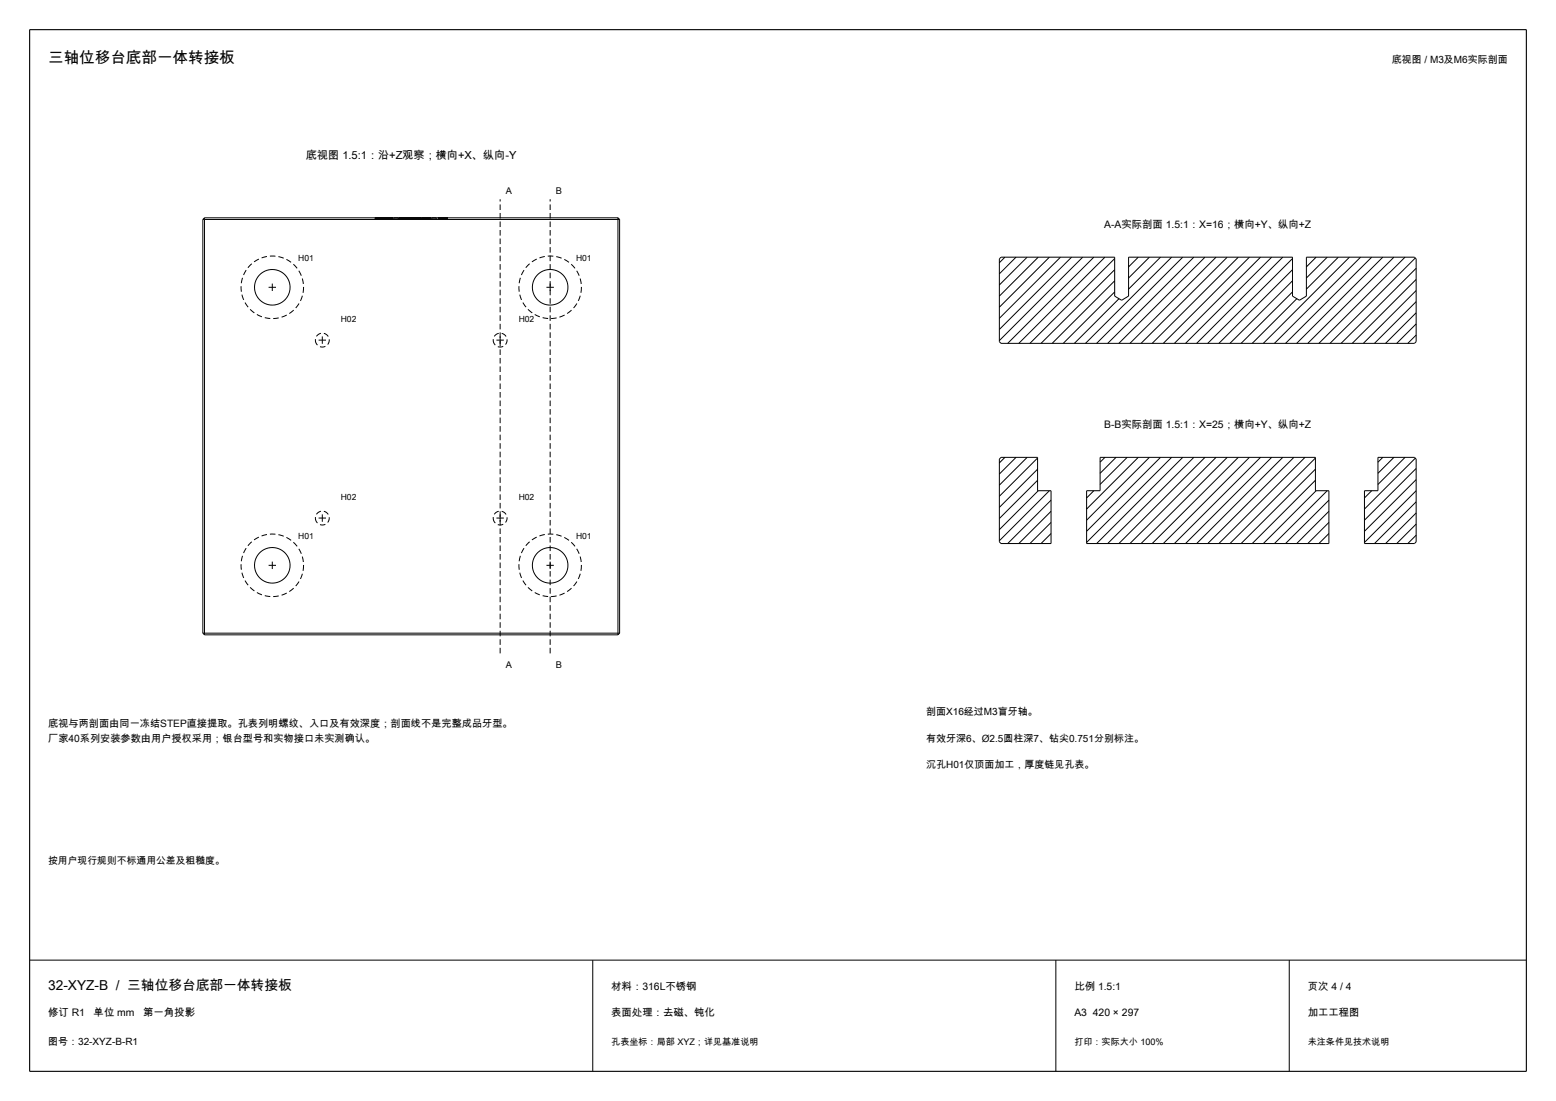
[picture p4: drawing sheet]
<svg xmlns="http://www.w3.org/2000/svg" width="420mm" height="297mm" viewBox="0 0 420 297" stroke-linecap="round" stroke-linejoin="round" font-family="sans-serif">
<path d="M8 8h404v281h-404z" fill="none" stroke="#000" stroke-width=".3"/>
<g fill="none" stroke="#000" stroke-width=".27">
<path d="M54.8 59.2v111.6M54.8 59.2h112.5M55.2 58.8l-.4 .4M55.2 58.8v112.5M55.2 58.8h111.6M166.8 58.8v112.5M166.8 58.8l.5 .4M167.3 59.2v111.6M72.5 77.5h2M73.5 76.5v2M147.5 77.5h2M148.5 76.5v2"/>
<path d="M270.2 69.4h30.7v10.5l1.9 1.1 1.8-1.1v-10.5h44.3v10.5l1.9 1.1 1.8-1.1v-10.5h29.2l.4 .4v22.4l-.4 .4h-111.6l-.4-.4v-22.4zM271.2 69.4l-1.4 1.5M274.3 69.4l-4.5 4.5M277.3 69.4l-7.5 7.5M280.2 69.4l-10.4 10.5M283.3 69.4l-13.5 13.5M286.2 69.4l-16.4 16.5M289.3 69.4l-19.5 19.5M292.2 69.4l-22.4 22.5M295.2 69.4l-23.2 23.2M298.3 69.4l-23.3 23.2M300.9 78.8l-13.9 13.8"/>
<path d="M300.9 75.7l-16.9 16.9M300.9 72.7l-19.9 19.9M300.9 69.8l-22.9 22.8M307.3 69.4l-2.7 2.6M310.2 69.4l-5.6 5.6M313.3 69.4l-8.7 8.6M316.3 69.4l-23.3 23.2M319.2 69.4l-23.2 23.2M322.3 69.4l-23.3 23.2M325.3 69.4l-23.3 23.2M328.2 69.4l-23.2 23.2M331.3 69.4l-23.3 23.2"/>
<path d="M334.2 69.4l-23.2 23.2M337.3 69.4l-23.3 23.2M340.3 69.4l-23.3 23.2M343.3 69.4l-23.3 23.2M346.3 69.4l-23.3 23.2M348.9 78.8l-13.9 13.8M348.9 75.7l-16.9 16.9M348.9 72.7l-19.9 19.9M348.9 69.8l-22.9 22.8M355.3 69.4l-2.7 2.6M358.3 69.4l-5.7 5.6M361.3 69.4l-8.7 8.6"/>
<path d="M364.3 69.4l-23.3 23.2M367.3 69.4l-23.3 23.2M370.3 69.4l-23.3 23.2M373.2 69.4l-23.2 23.2M376.2 69.4l-23.2 23.2M379.2 69.4l-23.2 23.2M382 69.6l-23 23M382.2 78.4l-14.2 14.2M382.2 75.4l-17.2 17.2M382.2 72.4l-20.2 20.2M86 91.8h2M87 90.7v2.1"/>
<path d="M134 91.8h2M135 90.7v2.1M302 80.6l-12 12M350 80.6l-12 12M382.2 90.4l-2.2 2.2M382.2 87.4l-5.2 5.2M382.2 84.4l-8.2 8.2M382.2 81.4l-11.2 11.2M86 139.8h2M87 138.7v2.1M134 139.8h2M135 138.7v2.1"/>
<path d="M269.8 123.8l.4-.4h9.9v9h3.6v14.2h-13.5l-.4-.4zM271.2 123.4l-1.4 1.5M274.3 123.4l-4.5 4.5M277.3 123.4l-7.5 7.5M280.1 129.6l-10.3 10.3M280.1 126.6l-10.3 10.3M280.1 123.6l-10.3 10.3M280.2 132.4l-10.4 10.5M283.3 132.4l-13.5 13.5M283.7 134.9l-11.7 11.7M283.7 137.9l-8.7 8.7M295.2 132.4l-1.9 1.9"/>
<path d="M296.9 123.4h58.2v9h3.6v14.2h-65.4v-14.2h3.6zM298.3 123.4l-1.4 1.3M301.3 123.4l-4.4 4.3M304.2 123.4l-7.3 7.3M307.3 123.4l-14 13.9M310.2 123.4l-16.9 16.9M313.3 123.4l-20 19.9M316.3 123.4l-23 22.9M319.2 123.4l-23.2 23.2M322.3 123.4l-23.3 23.2M325.3 123.4l-23.3 23.2M328.2 123.4l-23.2 23.2"/>
<path d="M331.3 123.4l-23.3 23.2M334.2 123.4l-23.2 23.2M337.3 123.4l-23.3 23.2M340.3 123.4l-23.3 23.2M343.3 123.4l-23.3 23.2M346.3 123.4l-23.3 23.2M349.2 123.4l-23.2 23.2M352.2 123.4l-23.2 23.2M355.1 129.6l-17.1 17M355.1 126.6l-20.1 20M355.1 123.6l-23.1 23M355.3 132.4l-14.3 14.2"/>
<path d="M358.3 132.4l-14.3 14.2M358.7 137.9l-8.7 8.7M358.7 134.9l-11.7 11.7M370.3 132.4l-2 1.9M371.9 123.4h9.9l.4 .4v22.4l-.4 .4h-13.5v-14.2h3.6zM373.2 123.4l-1.3 1.3M376.2 123.4l-4.3 4.3M379.2 123.4l-7.3 7.3M382 123.6l-13.7 13.7M382.2 138.4l-8.2 8.2M382.2 135.4l-11.2 11.2M382.2 132.4l-13.9 13.9"/>
<path d="M382.2 129.4l-13.9 13.9M382.2 126.4l-13.9 13.9M72.5 152.5h2M73.5 151.5v2M147.5 152.5h2M148.5 151.5v2M283.7 143.9l-2.7 2.7M283.7 140.9l-5.7 5.7M358.7 143.9l-2.7 2.7M358.7 140.9l-5.7 5.7M382.2 144.4l-2.2 2.2M382.2 141.4l-5.2 5.2"/>
<path d="M54.8 170.8h112.5M54.8 170.8l.4 .5M55.2 171.3h111.6M167.3 170.8l-.5 .5M8 259h404M160 259v30M285 259v30M348 259v30"/>
<circle cx="73.5" cy="77.5" r="4.8"/>
<circle cx="148.5" cy="77.5" r="4.8"/>
<circle cx="73.5" cy="152.5" r="4.8"/>
<circle cx="148.5" cy="152.5" r="4.8"/>
</g>
<g fill="none" stroke="#000" stroke-width=".27" stroke-dasharray="1.5 .8" stroke-linecap="butt">
<path d="M101.3 58.8h.4M101.3 58.8v.3M101.3 59.1h.1M101.4 58.8v.3M101.4 59.1h.3M101.4 58.8h-.1M101.4 58.8h.1M101.4 59.1h.1M101.5 58.8v.3M101.5 59.1h-.1M101.5 58.8h-.1M101.5 59.1h.1"/>
<path d="M101.5 58.8h.1M101.6 58.8v.3M101.6 59.1h-.1M101.6 58.8h-.1M101.6 58.8h.1M101.6 59.1h.1M101.7 58.8v.3M101.7 59.1h-.1M101.7 58.8h-.1M101.7 59.1h-.4M101.7 59.1h.1M101.7 58.8h-.3"/>
<path d="M101.7 58.8h.1M101.8 58.8h-.1M101.8 58.8v.3M101.8 59.1h-.1M101.8 58.8h.1M101.8 59.1h.1M101.9 58.8v.3M101.9 59.1h-.1M101.9 58.8h-.1M101.9 58.8h.1M101.9 59.1h.1M102 58.8v.3"/>
<path d="M102 59.1h-.1M102 58.8h-.1M102 58.8h.1M102 59.1h.1M102.1 58.8v.3M102.1 59.1h-.1M102.1 58.8h-.1M102.1 59.1h.1M102.1 58.8h.1M102.2 58.8h-.1M102.2 58.8v.3M102.2 59.1h-.1"/>
<path d="M102.2 58.8h.1M102.2 59.1h.1M102.3 58.8v.3M102.3 59.1h-.1M102.3 58.8h-.1M102.3 59.1h.1M102.3 58.8h.1M102.4 58.8h-.1M102.4 58.8v.3M102.4 59.1h-.1M102.4 58.8h.1M102.4 59.1h.1"/>
<path d="M102.5 58.8v.3M102.5 59.1h-.1M102.5 58.8h-.1M102.5 58.8h.1M102.5 59.1h.1M102.6 58.8v.3M102.6 59.1h-.1M102.6 58.8h-.1M102.6 58.8h.1M102.6 59.1h.1M102.7 58.8v.3M102.7 59.1h-.1"/>
<path d="M102.7 58.8h-.1M102.7 58.8h.1M102.7 59.1h.1M102.8 58.8v.3M102.8 59.1h-.1M102.8 58.8h-.1M102.8 58.8h.1M102.8 59.1h.1M102.9 58.8h-.1M102.9 58.8v.3M102.9 59.1h-.1M102.9 58.8h.1"/>
<path d="M102.9 59.1h.1M103 58.8h-.1M103 58.8v.3M103 59.1h-.1M103 59.1h.1M103 58.8h.1M103.1 58.8h-.1M103.1 58.8v.3M103.1 59.1h-.1M103.1 59.1h.1M103.1 58.8h.1M103.2 58.8h-.1"/>
<path d="M103.2 58.8v.3M103.2 59.1h-.1M103.2 59.1h.1M103.2 58.8h.1M103.3 58.8v.3M103.3 59.1h-.1M103.3 58.8h-.1M103.3 58.8h.1M103.3 59.1h.1M103.4 58.8v.3M103.4 59.1h-.1M103.4 58.8h-.1"/>
<path d="M103.8 58.8v.3M103.8 59.1h2.1M103.8 58.8h.1M103.8 59.1h.5M103.9 58.8v.3M103.9 59.1h-.1M103.9 58.8h.1M104 58.8v.3M104 59.1h-.1M104 58.8h.1M104.1 58.8v.3M104.1 59.1h-.1"/>
<path d="M104.1 58.8h.1M104.2 58.8v.3M104.2 59.1h-.1M104.2 58.8h.1M104.3 58.8h-.5M104.3 58.8v.3M104.3 59.1h-.1M104.3 58.8h.1M104.3 58.8h1.6M104.3 59.1h.1M104.4 58.8h-.1M104.4 58.8v.3"/>
<path d="M104.4 59.1h-.1M104.4 59.1h.1M104.4 58.8h.1M104.4 58.8h.2M104.5 58.8h-.1M104.5 58.8v.3M104.5 59.1h-.1M104.5 59.1h.1M104.5 58.8h.1M104.6 58.8h-.1M104.6 58.8v.3M104.6 59.1h.1"/>
<path d="M104.6 59.1h-.1M104.6 58.8h.1M104.6 59.1h-.2M104.7 58.8h-.1M104.7 58.8v.3M104.7 59.1h.1M104.7 59.1h-.1M104.7 58.8h.1M104.8 58.8v.3M104.8 59.1h-.1M104.8 58.8h-.1M104.8 59.1h.1"/>
<path d="M104.8 58.8h.1M104.9 58.8h-.1M104.9 58.8v.3M104.9 59.1h-.1M104.9 58.8h.1M104.9 59.1h.2M104.9 59.1h.1M105 58.8h.1M105 58.8v.3M105 59.1h-.1M105 58.8h-.1M105 59.1h.1"/>
<path d="M105.1 58.8v.3M105.1 59.1h-.1M105.1 58.8h-.1M105.1 58.8h.1M105.1 59.1h.1M105.1 58.8h-.2M105.1 59.1h.2M105.2 58.8v.3M105.2 59.1h-.1M105.2 58.8h-.1M105.2 58.8h.1M105.2 59.1h.1"/>
<path d="M105.3 58.8v.3M105.3 59.1h-.1M105.3 58.8h-.1M105.3 58.8h.1M105.3 58.8h-.2M105.3 59.1h.1M105.4 58.8v.3M105.4 59.1h-.1M105.4 58.8h-.1M105.4 58.8h.1M105.4 59.1h.1M105.5 58.8v.3"/>
<path d="M105.5 59.1h-.1M105.5 58.8h-.1M105.5 59.1h.1M105.5 58.8h.1M105.6 58.8h-.1M105.6 58.8v.3M105.6 59.1h-.1M105.6 58.8h.1M105.6 59.1h.1M105.7 58.8v.3M105.7 59.1h-.1M105.7 58.8h-.1"/>
<path d="M105.7 59.1h.1M105.7 58.8h.1M105.8 58.8v.3M105.8 59.1h-.1M105.8 58.8h-.1M105.8 59.1h.1M105.8 58.8h.1M105.9 58.8h-.1M105.9 58.8v.3M105.9 59.1h-.1M105.9 58.8h-2.1M105.9 59.1h-1.6"/>
<path d="M106.3 58.8v.3M106.3 59.1h1.2M107.5 58.8h-1.2M107.5 58.8v.3M107.7 58.8h1.2M107.7 58.8v.3M107.7 59.1h.5M107.8 58.8h.5M107.8 58.8v.3M107.8 59.1h1.1M108.2 58.8h-.5M108.2 58.8v.3"/>
<path d="M108.2 59.1h.8M108.3 58.8h.6M108.3 58.8v.3M108.3 59.1h-.5M108.9 58.8h.1M108.9 59.1h-.6M108.9 58.8h-1.1M108.9 58.8v.3M108.9 59.1h-1.2M109 58.8h-.8M109 58.8v.3M109 58.8h.1"/>
<path d="M109 59.1h-.1M109 59.1h.1M109.1 58.8v.3M109.1 59.1h-.1M109.1 58.8h.1M109.1 58.8h-.1M109.1 59.1h.1M109.2 58.8v.3M109.2 59.1h-.1M109.2 58.8h-.1M109.2 59.1h.1M109.2 58.8h.1"/>
<path d="M109.3 58.8h-.1M109.3 58.8v.3M109.3 59.1h.8M109.3 59.1h-.1M109.3 58.8h.1M109.4 58.8h1.2M109.4 58.8v.3M109.4 59.1h1.1M109.4 58.8h.7M109.4 59.1h-.1M110.1 58.8h.4M110.1 58.8v.3"/>
<path d="M110.1 59.1h-.7M110.1 58.8h-.8M110.1 59.1h.5M110.5 58.8h-1.1M110.5 58.8v.3M110.5 59.1h-.4M110.6 58.8h-.5M110.6 58.8v.3M110.6 59.1h-1.2M110.7 58.8h.5M110.7 58.8v.3M110.7 59.1h1.2"/>
<path d="M111.2 58.8h.6M111.2 58.8v.3M111.2 59.1h-.5M111.8 58.8h.1M111.8 58.8v.3M111.8 59.1h-.6M111.9 58.8h.1M111.9 58.8v.3M111.9 59.1h-.1M111.9 58.8h-1.2M111.9 59.1h.4M112 58.8h.1"/>
<path d="M112 58.8v.3M112 59.1h-.1M112.1 58.8v.3M112.1 59.1h-.1M112.1 58.8h.1M112.2 58.8h.1M112.2 58.8v.3M112.2 59.1h-.1M112.3 58.8h.1M112.3 58.8v.3M112.3 59.1h-.1M112.3 58.8h-.4"/>
<path d="M112.3 59.1h1.3M112.4 58.8h.1M112.4 58.8v.3M112.4 59.1h-.1M112.5 58.8h.6M112.5 59.1h-.1M113.1 58.8h.5M113.1 58.8v.3M113.1 59.1h-.6M113.6 58.8h-1.3M113.6 58.8v.3M113.6 59.1h-.5"/>
<path d="M113.8 58.8h1.6M113.8 58.8v.3M113.8 59.1h2.5M113.9 58.8h2.4M113.9 58.8v.3M113.9 59.1h1.8M114.2 58.8h2.1M114.2 58.8v.3M114.2 59.1h.2M114.4 58.8h-.2M114.4 58.8v.3M114.4 59.1h1.9"/>
<path d="M115.4 58.8h.1M115.4 58.8v.3M115.4 59.1h-1.6M115.5 58.8h.1M115.5 58.8v.3M115.5 59.1h-.1M115.6 58.8h.1M115.6 58.8v.3M115.6 59.1h-.1M115.7 58.8v.3M115.7 59.1h-.1M115.7 58.8h-1.8"/>
<path d="M116.3 58.8h-1.9M116.3 58.8v.3M116.3 59.1h-2.4M116.3 58.8h-2.5M116.3 59.1h-2.1M116.6 58.8v.3M116.6 59.1h1.2M117.8 58.8h-1.2M117.8 58.8v.3M118.2 58.8h1.3M118.2 58.8v.3M118.2 59.1h1.3"/>
<path d="M118.7 59.1h.6M118.7 59.1h.7M118.7 58.8v.3M118.7 58.8h.7M118.7 58.8h.8M119.3 59.1h.2M119.3 58.8h-.6M119.3 58.8v.3M119.4 59.1h-.7M119.4 58.8h.1M119.4 58.8v.3M119.4 59.1h.2"/>
<path d="M119.4 58.8h-.7M119.5 58.8h.1M119.5 58.8v.3M119.5 59.1h-1.3M119.5 58.8h-1.3M119.5 59.1h.1M119.5 59.1h-.8M119.5 58.8h-.2M119.5 59.1h-.1M119.6 58.8v.3M119.6 59.1h-.1M119.6 58.8h-.1"/>
<path d="M119.6 58.8h-.2M119.6 58.8h.1M119.6 59.1h.1M119.7 59.1h-.1M119.7 58.8v.3M119.7 58.8h-.1M119.7 59.1h.1M119.7 58.8h.1M119.8 58.8h-.1M119.8 58.8v.3M119.8 59.1h-.1M119.8 58.8h.1"/>
<path d="M119.8 59.1h.1M119.9 58.8h-.1M119.9 58.8v.3M119.9 59.1h-.1M119.9 58.8h.1M119.9 59.1h.1M120 59.1h-.1M120 58.8v.3M120 58.8h-.1M120 58.8h.1M120 59.1h.1M120.1 58.8h-.1"/>
<path d="M120.1 58.8v.3M120.1 59.1h-.1M120.1 58.8h.1M120.1 59.1h.1M120.2 58.8v.3M120.2 59.1h-.1M120.2 58.8h-.1M120.2 58.8h.1M120.2 59.1h.1M120.3 58.8v.3M120.3 59.1h-.1M120.3 58.8h-.1"/>
<path d="M120.3 59.1h.1M120.3 58.8h.1M120.4 58.8h-.1M120.4 58.8v.3M120.4 59.1h-.1M120.4 59.1h.1M120.4 58.8h.1M120.5 58.8h-.1M120.5 58.8v.3M120.5 59.1h-.1M120.5 58.8h.1M120.5 59.1h.1"/>
<path d="M120.6 58.8v.3M120.6 59.1h-.1M120.6 58.8h-.1M120.6 59.1h.1M120.6 58.8h.1M120.7 58.8h-.1M120.7 58.8v.3M120.7 59.1h-.1M81.9 77.5a8.4 8.4 0 0 1-12.4 7.4 8.4 8.4 0 0 1-.6-14.5 8.4 8.4 0 0 1 13 6.4v.7M156.9 77.5a8.4 8.4 0 0 1-12.4 7.4 8.4 8.4 0 0 1-.6-14.5 8.4 8.4 0 0 1 13 6.4v.7M85.1 91.8a1.87 1.87 0 0 0 2.7 1.6 1.87 1.87 0 0 0 .3-3.2 1.87 1.87 0 0 0-2.9 1.2l-.1 .4M133.1 91.8a1.87 1.87 0 0 0 2.7 1.6 1.87 1.87 0 0 0 .3-3.2 1.87 1.87 0 0 0-2.9 1.2l-.1 .4"/>
<path d="M85.1 139.8a1.87 1.87 0 0 0 2.7 1.6 1.87 1.87 0 0 0 .3-3.2 1.87 1.87 0 0 0-2.9 1.2l-.1 .4M133.1 139.8a1.87 1.87 0 0 0 2.7 1.6 1.87 1.87 0 0 0 .3-3.2 1.87 1.87 0 0 0-2.9 1.2l-.1 .4M81.9 152.5a8.4 8.4 0 0 1-12.4 7.4 8.4 8.4 0 0 1-.6-14.5 8.4 8.4 0 0 1 13 6.4v.7M156.9 152.5a8.4 8.4 0 0 1-12.4 7.4 8.4 8.4 0 0 1-.6-14.5 8.4 8.4 0 0 1 13 6.4v.7M135 176.2v-122.5M148.5 176.2v-122.5"/>
</g>
<text font-size="4.2" x="13" y="17">三轴位移台底部一体转接板</text>
<text font-size="3.7" x="13" y="267">32-XYZ-B / 三轴位移台底部一体转接板</text>
<text font-size="3" x="82.6" y="43">底视图 1.5:1：沿+Z观察；横向+X、纵向-Y</text>
<g font-size="2.8">
<text x="298" y="61.4">A-A实际剖面 1.5:1：X=16；横向+Y、纵向+Z</text>
<text x="298" y="115.4">B-B实际剖面 1.5:1：X=25；横向+Y、纵向+Z</text>
<text x="13" y="196">底视与两剖面由同一冻结STEP直接提取。孔表列明螺纹、入口及有效深度；剖面线不是完整成品牙型。</text>
<text x="13" y="200.2">厂家40系列安装参数由用户授权采用；银台型号和实物接口未实测确认。</text>
<text x="165" y="267">材料：316L不锈钢</text>
<text x="290" y="267">比例 1.5:1</text>
<text x="353" y="267">页次 4 / 4</text>
<text x="13" y="274">修订 R1</text>
<text x="25.3" y="274">单位 mm</text>
<text x="38.6" y="274">第一角投影</text>
<text x="165" y="274">表面处理：去磁、钝化</text>
<text x="290" y="274">A3 420 × 297</text>
<text x="353" y="274">加工工程图</text>
</g>
<g font-size="2.7">
<text x="375.6" y="17">底视图 / M3及M6实际剖面</text>
<text x="250" y="193">剖面X16经过M3盲牙轴。</text>
<text x="250" y="200">有效牙深6、Ø2.5圆柱深7、钻尖0.751分别标注。</text>
<text x="250" y="207.1">沉孔H01仅顶面加工，厚度链见孔表。</text>
<text x="13" y="282">图号：32-XYZ-B-R1</text>
</g>
<text font-size="2.6" x="13" y="233">按用户现行规则不标通用公差及粗糙度。</text>
<g font-size="2.5">
<text x="136.5" y="52.3">A</text>
<text x="150" y="52.3">B</text>
<text x="136.5" y="180.3">A</text>
<text x="150" y="180.3">B</text>
<text x="165" y="282">孔表坐标：局部 XYZ；详见基准说明</text>
<text x="290" y="282">打印：实际大小 100%</text>
<text x="353" y="282">未注条件见技术说明</text>
</g>
<g font-size="2.3">
<text x="80.5" y="70.5">H01</text>
<text x="155.5" y="70.5">H01</text>
<text x="92" y="86.7">H02</text>
<text x="140" y="86.7">H02</text>
<text x="92" y="134.7">H02</text>
<text x="140" y="134.7">H02</text>
<text x="80.5" y="145.5">H01</text>
<text x="155.5" y="145.5">H01</text>
</g>
</svg>
